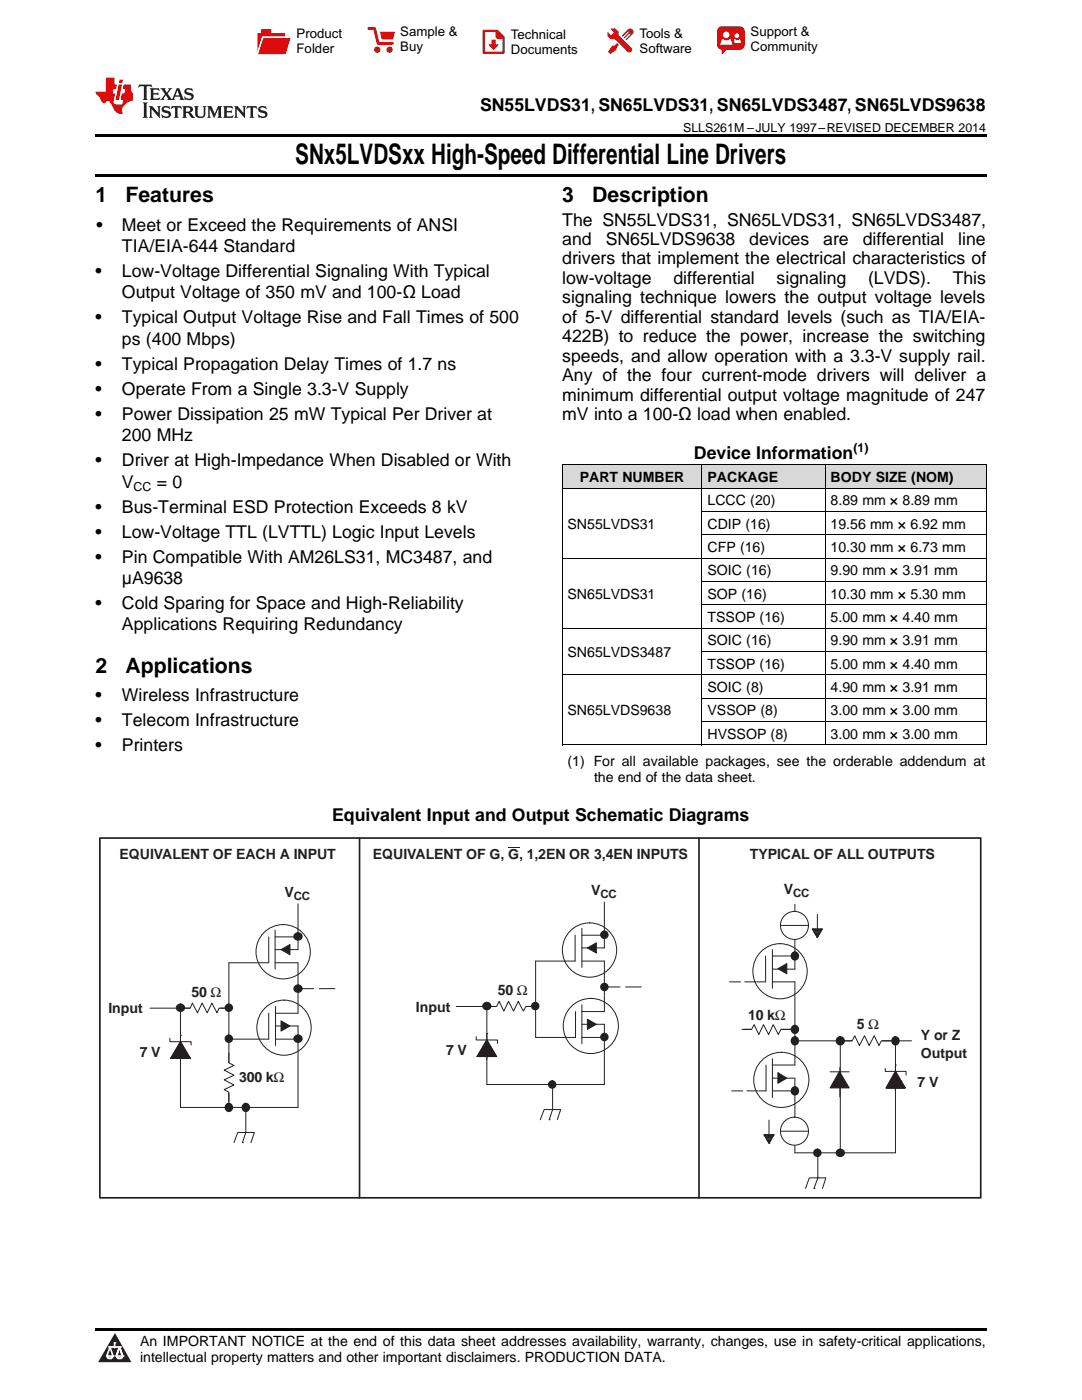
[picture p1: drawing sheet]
<svg xmlns="http://www.w3.org/2000/svg" width="216mm" height="279mm" viewBox="0 0 216 279" stroke-linecap="round" stroke-linejoin="round" font-family="sans-serif">
<g fill="#d8d8d8">
<path d="M112.2 92.8h27.9v4.7h-27.9z"/>
<path d="M140.1 92.8h24.6v4.7h-24.6z"/>
<path d="M164.7 92.8h32.1v4.7h-32.1z"/>
</g>
<path d="M22.9 266l3.3 5.9h-6.6z" fill="#231f20"/>
<path d="M21.3 270.6h1.2l-.3 .5h-.3a.53 .53 0 0 1-.6-.5z" fill-rule="evenodd" fill="#fff"/>
<path d="M21.3 270.6h1.2l-.3 .5h-.3a.53 .53 0 0 1-.6-.5z" fill="none" stroke="#231f20" stroke-width=".33"/>
<path d="M21.3 270.6l1.2 .1-.3 .4h-.5z" fill="none" stroke="#fff" stroke-width=".33"/>
<path d="M22.9 268.9h.1" fill="none" stroke="#fff" stroke-width=".33"/>
<path d="M22.9 268v.9z" fill="#fff"/>
<path d="M22.9 268v.9z" fill="none" stroke="#fff" stroke-width=".33"/>
<circle cx="22.9" cy="268" r=".16" fill="#fff"/>
<path d="M21.8 268.8h.1" fill="none" stroke="#fff" stroke-width=".33"/>
<path d="M21.8 268.8h2.2z" fill="#fff"/>
<path d="M21.8 268.8h2.2z" fill="none" stroke="#fff" stroke-width=".33"/>
<circle cx="24" cy="268.8" r=".16" fill="#fff"/>
<path d="M23.2 270.6h.1" fill="none" stroke="#fff" stroke-width=".33"/>
<path d="M23.8 268.8l-.6 1.8z" fill="#fff"/>
<path d="M23.8 268.8l-.6 1.8z" fill="none" stroke="#fff" stroke-width=".33"/>
<path d="M23.8 268.8l.7 1.8z" fill="#fff"/>
<path d="M23.8 268.8l.7 1.8z" fill="none" stroke="#fff" stroke-width=".33"/>
<path d="M24.4 270.6h.1" fill="none" stroke="#fff" stroke-width=".33"/>
<circle cx="21.3" cy="270.6" r=".16" fill="#fff"/>
<path d="M22 268.8l-.7 1.8z" fill="#fff"/>
<path d="M22 268.8l-.7 1.8z" fill="none" stroke="#fff" stroke-width=".33"/>
<path d="M22 268.8l.5 1.8z" fill="#fff"/>
<path d="M22 268.8l.5 1.8z" fill="none" stroke="#fff" stroke-width=".33"/>
<circle cx="22.5" cy="270.6" r=".16" fill="#fff"/>
<path d="M23.3 270.6h1.2a.63 .63 0 0 1-.6 .5 .63 .63 0 0 1-.6-.5z" fill-rule="evenodd" fill="#fff"/>
<path d="M23.3 270.6h1.2a.63 .63 0 0 1-.6 .5 .63 .63 0 0 1-.6-.5z" fill="none" stroke="#231f20" stroke-width=".33"/>
<path d="M23.3 270.6h1.2l-.4 .5h-.5z" fill="none" stroke="#fff" stroke-width=".33"/>
<path d="M23.2 270.6h.1" fill="none" stroke="#fff" stroke-width=".33"/>
<circle cx="24.5" cy="270.6" r=".16" fill="#fff"/>
<path d="M19 265.1h177.8v.5h-177.8z" fill="#000"/>
<g fill="none" stroke="#231f20" stroke-width=".2">
<path d="M53.6 187v5.1h-7.9M54.9 192.1h4.6M54.9 187h4.6M54.9 189.5h4.6M54.9 185.6v7.8"/>
<circle cx="56.5" cy="189.9" r="5.4"/>
</g>
<path d="M56.1 189.5l1.8-1v2z" fill="#231f20"/>
<path d="M56.1 189.5l1.8-1v2z" fill="none" stroke="#231f20" stroke-width=".2"/>
<circle cx="59.5" cy="186.9" r=".72" fill="#231f20"/>
<circle cx="59.5" cy="186.9" r=".72" fill="none" stroke="#231f20" stroke-width=".34"/>
<circle cx="59.5" cy="187" r=".17" fill="#231f20"/>
<g fill="none" stroke="#231f20" stroke-width=".2">
<path d="M53.6 202.2v5.2h-7.9M55 207.4h4.5M55 202.2h4.5M55 204.8h4.5M55 200.9v7.8"/>
<circle cx="56.7" cy="205.1" r="5.5"/>
</g>
<path d="M56.1 203.7l1.8 1.1-1.8 1z" fill="#231f20"/>
<path d="M56.1 203.7l1.8 1.1-1.8 1z" fill="none" stroke="#231f20" stroke-width=".2"/>
<circle cx="59.5" cy="207.3" r=".72" fill="#231f20"/>
<circle cx="59.5" cy="207.3" r=".72" fill="none" stroke="#231f20" stroke-width=".34"/>
<circle cx="59.5" cy="207.4" r=".17" fill="#231f20"/>
<path d="M45.7 192.1v28.9M59.5 180.4v9.1M59.5 192.1v10.1M59.5 204.8v16.2" fill="none" stroke="#231f20" stroke-width=".2"/>
<circle cx="45.7" cy="207.3" r=".68" fill="#231f20"/>
<circle cx="45.7" cy="207.3" r=".68" fill="none" stroke="#231f20" stroke-width=".34"/>
<circle cx="45.7" cy="207.4" r=".17" fill="#231f20"/>
<path d="M59.5 197.3h7.4" fill="none" stroke="#231f20" stroke-width=".2" stroke-dasharray="3.1 1.1"/>
<circle cx="59.5" cy="197.3" r=".72" fill="#231f20"/>
<circle cx="59.5" cy="197.3" r=".72" fill="none" stroke="#231f20" stroke-width=".34"/>
<circle cx="59.5" cy="197.3" r=".17" fill="#231f20"/>
<path d="M44.7 212.1h2v5.9h-2z" fill="#fff"/>
<path d="M45.7 210.2v1.9l1 .5-2 1 2 1-2 .9 2 1-2 1 1 .5v1.9M36 221h23.5" fill="none" stroke="#231f20" stroke-width=".2"/>
<circle cx="45.6" cy="221" r=".72" fill="#231f20"/>
<circle cx="45.6" cy="221" r=".72" fill="none" stroke="#231f20" stroke-width=".34"/>
<circle cx="45.7" cy="221" r=".17" fill="#231f20"/>
<path d="M29.9 201.2h15.8M36 201.2v19.8" fill="none" stroke="#231f20" stroke-width=".2"/>
<path d="M38 200.3h5.8v1.9h-5.8z" fill="#fff"/>
<path d="M36 201.2h2l.4-1 1 1.9 .9-1.9 1 1.9 1-1.9 1 1.9 .4-.9h2" fill="none" stroke="#231f20" stroke-width=".2"/>
<circle cx="45.7" cy="201.1" r=".68" fill="#231f20"/>
<circle cx="45.7" cy="201.1" r=".68" fill="none" stroke="#231f20" stroke-width=".34"/>
<circle cx="45.7" cy="201.2" r=".17" fill="#231f20"/>
<circle cx="36" cy="201.2" r=".72" fill="#231f20"/>
<circle cx="36" cy="201.2" r=".72" fill="none" stroke="#231f20" stroke-width=".34"/>
<circle cx="36" cy="201.2" r=".17" fill="#231f20"/>
<path d="M33.9 207.2v.7h4.2v.7M34.1 211.2h3.9l-2-3.3-1.9 3.3h3.9" fill="none" stroke="#231f20" stroke-width=".2"/>
<path d="M36 207.9l2 3.3h-3.9z" fill="#231f20"/>
<path d="M36 207.9l2 3.3h-3.9zM36 206.6h.1M36 206.6v5.2M46.7 228l.7-2h3.3l-.6 2M48.4 228h.1M49.1 226h.1M49.1 221v5l-.7 2" fill="none" stroke="#231f20" stroke-width=".2"/>
<circle cx="49" cy="221" r=".72" fill="#231f20"/>
<circle cx="49" cy="221" r=".72" fill="none" stroke="#231f20" stroke-width=".34"/>
<circle cx="49.1" cy="221" r=".17" fill="#231f20"/>
<g fill="none" stroke="#231f20" stroke-width=".2">
<path d="M152.8 190.8v5.2h-1.8M154.1 196h4.5M154.1 190.8h4.5M154.1 193.4h4.5M154.1 189.5v7.7"/>
<circle cx="155.7" cy="193.8" r="5.5"/>
</g>
<path d="M155.2 193.3l1.8-1v2z" fill="#231f20"/>
<path d="M155.2 193.3l1.8-1v2z" fill="none" stroke="#231f20" stroke-width=".2"/>
<circle cx="158.6" cy="190.7" r=".72" fill="#231f20"/>
<circle cx="158.6" cy="190.7" r=".72" fill="none" stroke="#231f20" stroke-width=".34"/>
<circle cx="158.6" cy="190.8" r=".17" fill="#231f20"/>
<g fill="none" stroke="#231f20" stroke-width=".2">
<path d="M152.9 212.5v5.2h-1.5M154.1 217.7h4.5M154.1 212.5h4.5M154.1 215.2h4.5M154.1 211.3v7.8"/>
<circle cx="155.9" cy="215.5" r="5.5"/>
</g>
<path d="M155.2 214.1l1.8 1.1-1.8 1z" fill="#231f20"/>
<path d="M155.2 214.1l1.8 1.1-1.8 1z" fill="none" stroke="#231f20" stroke-width=".2"/>
<circle cx="158.6" cy="217.7" r=".72" fill="#231f20"/>
<circle cx="158.6" cy="217.7" r=".72" fill="none" stroke="#231f20" stroke-width=".34"/>
<circle cx="158.6" cy="217.7" r=".17" fill="#231f20"/>
<path d="M158.6 180.5v12.9M158.6 196v16.5M158.6 215.2v14.9M158.6 207.7h23.3" fill="none" stroke="#231f20" stroke-width=".2"/>
<circle cx="158.6" cy="207.7" r=".72" fill="#231f20"/>
<circle cx="158.6" cy="207.7" r=".72" fill="none" stroke="#231f20" stroke-width=".34"/>
<circle cx="158.6" cy="207.7" r=".17" fill="#231f20"/>
<path d="M145.6 196h5.4M146 217.7h5.4" fill="none" stroke="#231f20" stroke-width=".2" stroke-dasharray="2.2 .8"/>
<path d="M170 206.8h5.9v1.9h-5.9z" fill="#fff"/>
<path d="M168.1 207.7h1.9l.5-1 1 2 1-2 .9 2 1-2 1 2 .5-1h1.9M178.7 208.5v21.6h-20.1" fill="none" stroke="#231f20" stroke-width=".2"/>
<circle cx="178.6" cy="207.7" r=".72" fill="#231f20"/>
<circle cx="178.6" cy="207.7" r=".72" fill="none" stroke="#231f20" stroke-width=".34"/>
<circle cx="178.7" cy="207.7" r=".17" fill="#231f20"/>
<path d="M160.7 237.2l.8-2.1h3.3l-.7 2.1M162.4 237.2h.1M163.2 235.1h.1M163.2 230.1v5l-.8 2.1" fill="none" stroke="#231f20" stroke-width=".2"/>
<circle cx="163.1" cy="230.1" r=".68" fill="#231f20"/>
<circle cx="163.1" cy="230.1" r=".68" fill="none" stroke="#231f20" stroke-width=".34"/>
<circle cx="163.2" cy="230.1" r=".17" fill="#231f20"/>
<path d="M167.5 213.8l1.9 3.3h-3.8z" fill="#231f20"/>
<path d="M165.6 213.9h3.8M167.5 213.8l1.9 3.3h-3.8zM167.6 213.1v5.8M176.6 213.2v.6h4.2v.8M176.8 217.1h3.8l-1.9-3.3-1.9 3.3h3.8" fill="none" stroke="#231f20" stroke-width=".2"/>
<path d="M178.7 213.8l1.9 3.3h-3.8z" fill="#231f20"/>
<g fill="none" stroke="#231f20" stroke-width=".2">
<path d="M101.4 169.2h2.2M114.8 186.6v5.2h-7.9M116.1 191.8h4.5M116.1 186.6h4.5M116.1 189.2h4.5M116.1 185.3v7.8M178.7 213.8l1.9 3.3h-3.8zM178.7 212.5h.1M178.7 212.5v5.2"/>
<circle cx="117.6" cy="189.6" r="5.4"/>
</g>
<path d="M19.9 167.2h175.8v71.8h-175.8zM71.7 167.2v71.8M139.5 167.2v71.8" fill="none" stroke="#231f20" stroke-width=".34"/>
<path d="M117.2 189.2l1.8-1v2z" fill="#231f20"/>
<path d="M117.2 189.2l1.8-1v2z" fill="none" stroke="#231f20" stroke-width=".2"/>
<circle cx="120.6" cy="186.6" r=".68" fill="#231f20"/>
<circle cx="120.6" cy="186.6" r=".68" fill="none" stroke="#231f20" stroke-width=".34"/>
<circle cx="120.6" cy="186.6" r=".17" fill="#231f20"/>
<g fill="none" stroke="#231f20" stroke-width=".2">
<path d="M114.8 201.9v5.1h-7.9M116.1 207h4.5M116.1 201.9h4.5M116.1 204.4h4.5M116.1 200.5v7.8"/>
<circle cx="117.9" cy="204.8" r="5.5"/>
</g>
<path d="M117.2 203.4l1.8 1-1.8 1z" fill="#231f20"/>
<path d="M117.2 203.4l1.8 1-1.8 1z" fill="none" stroke="#231f20" stroke-width=".2"/>
<circle cx="120.6" cy="207" r=".68" fill="#231f20"/>
<circle cx="120.6" cy="207" r=".68" fill="none" stroke="#231f20" stroke-width=".34"/>
<circle cx="120.6" cy="207" r=".17" fill="#231f20"/>
<path d="M106.9 191.8v15.2M120.6 180v9.2M120.6 191.8v10.1M120.6 204.4v12" fill="none" stroke="#231f20" stroke-width=".2"/>
<path d="M120.6 197h7.4" fill="none" stroke="#231f20" stroke-width=".2" stroke-dasharray="3.1 1.1"/>
<circle cx="120.6" cy="197" r=".68" fill="#231f20"/>
<circle cx="120.6" cy="197" r=".68" fill="none" stroke="#231f20" stroke-width=".34"/>
<circle cx="120.6" cy="197" r=".17" fill="#231f20"/>
<path d="M91 200.9h15.9M97.1 200.9v15.5h23.5" fill="none" stroke="#231f20" stroke-width=".2"/>
<path d="M99.1 199.9h5.8v2h-5.8z" fill="#fff"/>
<path d="M97.1 200.9h2l.5-1.1 .9 2 1-2 1 2 .9-2 1 2 .5-.9h2" fill="none" stroke="#231f20" stroke-width=".2"/>
<circle cx="106.8" cy="200.8" r=".68" fill="#231f20"/>
<circle cx="106.8" cy="200.8" r=".68" fill="none" stroke="#231f20" stroke-width=".34"/>
<circle cx="106.9" cy="200.9" r=".17" fill="#231f20"/>
<circle cx="97.2" cy="200.8" r=".72" fill="#231f20"/>
<circle cx="97.2" cy="200.8" r=".72" fill="none" stroke="#231f20" stroke-width=".34"/>
<circle cx="97.1" cy="200.9" r=".17" fill="#231f20"/>
<path d="M95 206.9v.7h4.3v.6M95.2 210.9h3.9l-2-3.3-1.9 3.3h3.9" fill="none" stroke="#231f20" stroke-width=".2"/>
<path d="M97.1 207.6l2 3.3h-3.9z" fill="#231f20"/>
<path d="M97.1 207.6l2 3.3h-3.9zM97.1 206.3h.1M97.1 206.3v5.1M110.3 216.4v5l-.7 2.1M107.8 223.5l.8-2.1h3.3l-.7 2.1M109.6 223.5h.1M110.3 221.4h.1" fill="none" stroke="#231f20" stroke-width=".2"/>
<circle cx="110.2" cy="216.4" r=".68" fill="#231f20"/>
<circle cx="110.2" cy="216.4" r=".68" fill="none" stroke="#231f20" stroke-width=".34"/>
<circle cx="110.3" cy="216.4" r=".17" fill="#231f20"/>
<g fill="none" stroke="#231f20" stroke-width=".2">
<path d="M152.4 226.4h2.1l-1.1 1.8zM152.4 226.5h2.1M152.5 226.6h1.9M152.6 226.8h1.7M152.7 226.9h1.5M152.8 227h1.3M152.9 227.1h1.1M152.9 227.3h1.1M152.9 227.4h1.1M153 227.5h.9M153.1 227.6h.7M153.2 227.8h.5"/>
<path d="M153.3 227.9h.3M153.4 228h.1M153.4 228.1h.1M153.4 223.6v3.3M158.6 225.8h.1"/>
</g>
<circle cx="158.5" cy="225.8" r="2.79" fill="#fff"/>
<g fill="none" stroke="#231f20" stroke-width=".2">
<path d="M158.6 184.8h.1M162.1 185.4h2l-1 1.7zM162.1 185.5h1.9M162.2 185.5h1.7M162.3 185.7h1.6M162.3 185.8h1.6M162.4 186h1.4M162.4 186h1.3M162.5 186.2h1.1M162.6 186.3h.9M162.7 186.5h.7M162.8 186.6h.6"/>
<path d="M162.8 186.7h.6M162.9 187h.3M162.9 186.8h.4M163 187.1h.1M163.1 182.5v3.4M167.7 207.7v22.4M155.7 225.8h5.6"/>
<circle cx="158.5" cy="225.8" r="2.79"/>
</g>
<circle cx="158.5" cy="184.7" r="2.79" fill="#fff"/>
<g fill="none" stroke="#231f20" stroke-width=".2">
<path d="M155.7 184.7h5.6"/>
<circle cx="158.5" cy="184.7" r="2.79"/>
</g>
<circle cx="167.7" cy="207.7" r=".76" fill="#231f20"/>
<circle cx="167.7" cy="207.7" r=".76" fill="none" stroke="#231f20" stroke-width=".34"/>
<circle cx="167.7" cy="207.7" r=".17" fill="#231f20"/>
<circle cx="167.7" cy="230.1" r=".72" fill="#231f20"/>
<circle cx="167.7" cy="230.1" r=".72" fill="none" stroke="#231f20" stroke-width=".34"/>
<circle cx="167.7" cy="230.1" r=".17" fill="#231f20"/>
<path d="M148.5 205.4h10.1" fill="none" stroke="#231f20" stroke-width=".2"/>
<path d="M150 204.5h5.8v2h-5.8z" fill="#fff"/>
<path d="M148 205.4h2l.5-.9 .9 2 .9-2 1.1 2 .9-2 1 2 .5-1.1h2" fill="none" stroke="#231f20" stroke-width=".2"/>
<circle cx="158.6" cy="205.4" r=".72" fill="#231f20"/>
<circle cx="158.6" cy="205.4" r=".72" fill="none" stroke="#231f20" stroke-width=".34"/>
<circle cx="158.6" cy="205.4" r=".17" fill="#231f20"/>
<g fill="none" stroke="#000" stroke-width=".2">
<path d="M112.2 97.4h84.6M112.2 92.8h84.6M112.2 92.8v55.9M140.1 92.8v55.9M164.6 92.8v55.9M196.8 92.8v55.9M112.2 111.4h84.6M140.1 116h56.7M140.1 106.7h56.7M140.1 102.1h56.7M112.2 134.7h84.6M112.2 125.4h84.6"/>
<path d="M140.1 139.3h56.7M140.1 130h56.7M140.1 120.7h56.7M112.2 148.6h84.6M140.1 144h56.7"/>
</g>
<path d="M19 34.8h177.8v.5h-177.8zM19 26.8h177.8v.6h-177.8z" fill="#000"/>
<path d="M27.7 16.9l-.1 .6 .6-.3h.5v.2v2.2l-.2 .4h1l-.2-.4v-2.2v-.2h.5l.6 .3-.2-.6zM29.9 17.6l.2 .4v1.6l-.2 .4h1.9l.1-.6a1.09 1.09 0 0 1-1.3 .1v-.6h.6l.4 .2v-.7l-.2 .2h-.8v-.6l.2-.1a1.01 1.01 0 0 1 1 .3l-.1-.6zM32 17.6l.9 1.2-1 1.2h.9l-.2-.3 .5-.7 .5 .7-.3 .3h1.7l-.2-.3 .1-.4h1l.1 .4-.2 .3h1l-.3-.4-.7-2h-.5l-1 2.2-.8-1.1 .9-1.1h-.9l.2 .2-.4 .7-.4-.7 .2-.2zM35.4 18l.4 1h-.8zM37 17.7a.66 .66 0 0 0-.2 .8 .66 .66 0 0 0 .6 .4l.7 .2 .1 .2a.8 .8 0 0 1-.7 .4 .8 .8 0 0 1-.7-.5l.1 .8 .2-.2a.94 .94 0 0 0 1.1 .1 .94 .94 0 0 0 .4-.9 1.48 1.48 0 0 0-1.3-.6v-.4a1.1 1.1 0 0 1 1.2 .2l-.2-.6-.2 .1-.5-.1zM28.5 20.4l.2 .4v2.3l-.2 .4h1l-.2-.4v-2.3l.2-.4zM29.7 21.2l.2 .4v1.5l-.2 .4h.8l-.3-.4 .1-1.3 1.6 1.8v-2l.2-.4h-.7l.2 .2v1.1l-1.2-1.3zM32.5 21.3a.66 .66 0 0 0-.2 .8 .66 .66 0 0 0 .6 .4l.6 .2 .2 .2a.8 .8 0 0 1-.8 .4 .8 .8 0 0 1-.7-.5l.2 .7 .2-.1a.94 .94 0 0 0 1 .1 .94 .94 0 0 0 .5-1 1.47 1.47 0 0 0-1.3-.6l-.1-.3a1.1 1.1 0 0 1 1.3 .2l-.2-.6-.2 .1-.5-.2zM34.3 21.2l-.2 .6a.64 .64 0 0 1 .8-.3v1.6l-.2 .4h1l-.3-.4 .1-1.6a.66 .66 0 0 1 .8 .3l-.2-.6zM36.3 21.2l.3 .4v1.5l-.3 .4h1l-.2-.2v-.7h.5l.1 .1a.8 .8 0 0 0 1.2 .7l-1-1a.62 .62 0 0 0 .6-.5 .62 .62 0 0 0-.6-.7zM37.1 21.5h.1a.48 .48 0 0 1 .6 0 .48 .48 0 0 1 .1 .6l-.2 .1-.6 .1zM38.7 21.2l.2 .2a2.29 2.29 0 0 0 .4 2 1.05 1.05 0 0 0 1.7-.7v-1.3l.2-.2h-.8l.2 .4v1.1a.61 .61 0 0 1-.6 .6 .61 .61 0 0 1-.6-.6v-1.1l.3-.4zM41.3 21.2l.3 .4v1.5l-.3 .4h.8l-.2-.4v-1.4l.8 1.9 .9-1.9v1.4l-.2 .4h.9l-.2-.4v-1.5l.2-.4h-.8l-.7 1.5-.6-1.5zM44.5 21.2l.2 .4v1.5l-.2 .4h1.9l.2-.6a1.1 1.1 0 0 1-1.4 .2v-.7h.6l.4 .2v-.6l-.2 .1-.8 .1v-.6l.2-.1a1.02 1.02 0 0 1 1.1 .2l-.2-.5zM46.7 21.2l.2 .4v1.5l-.2 .4h.8l-.3-.4 .1-1.3 1.6 1.8v-2l.2-.4h-.7l.2 .2v1.1l-1.2-1.3zM49.3 21.2l-.1 .6a.64 .64 0 0 1 .8-.3v1.6l-.3 .4h1l-.2-.4v-1.6a.66 .66 0 0 1 .8 .3l-.1-.6zM51.7 21.3a.66 .66 0 0 0-.2 .7 .66 .66 0 0 0 .7 .5l.6 .2 .1 .2a.8 .8 0 0 1-.7 .4 .8 .8 0 0 1-.7-.5l.1 .7 .2-.1a.94 .94 0 0 0 1.1 .1 .94 .94 0 0 0 .4-1 1.48 1.48 0 0 0-1.2-.6l-.1-.3a1.1 1.1 0 0 1 1.2 .2l-.2-.6-.1 .1-.6-.2z" fill="#231f20"/>
<path d="M21.1 15.5v2.8h-2v.4l.9 .9a.96 .96 0 0 0 1 1 .59 .59 0 0 1 .5-.4 .59 .59 0 0 1 .5 .3l.4 .8a1.61 1.61 0 0 0 2.1 1.3 1.63 1.63 0 0 1 1.1-2.2l.9-.3v-1.5a1.6 1.6 0 0 1-.4-1.7h-1.4l-.2 .9h.5l-.2 .8h-.5l-.2 1v.3h.5l-.2 .9h-.7a.74 .74 0 0 1-1-.6l.3-1.6h-.5l.2-.8h.5l.1-.9h-.4v-1.4zM23.7 16.9l-.7 3h.8l.6-3zM23.8 15.9l-.1 .7h.7l.2-.7z" fill="#ee1d23"/>
<g fill="#d60000">
<path d="M52.1 5.8h2v.8h2.8v4.2h-5.5v-4.2h.7z" fill-rule="evenodd"/>
<path d="M52.4 7.5h5.6l-1 3.3h-5.6z" fill-rule="evenodd"/>
</g>
<path d="M52.4 7.4h5.7l-.1 .1h-5.5l-1.1 3.3z" fill-rule="evenodd" fill="#fff"/>
<path d="M52.4 7.4h5.7l-.1 .1h-5.5l-1.1 3.3z" fill="none" stroke="#fff" stroke-width=".2"/>
<path d="M73.6 5.7h1.1l.7 2.9h2.9" fill="none" stroke="#d60000" stroke-width=".55"/>
<g fill="#d60000">
<path d="M75.8 6.3h3l-.4 1.6h-2.2z" fill-rule="evenodd"/>
<circle cx="75.3" cy="9.9" r=".62"/>
<circle cx="77.7" cy="9.9" r=".62"/>
</g>
<path d="M96.5 6.2h2.7l1.3 1.2v3.1h-4z" fill="none" stroke="#d60000" stroke-width=".44"/>
<g fill="#d60000">
<path d="M98.1 7.9h.8v1h.5l-.9 1.1-1-1v-.1h.6z" fill-rule="evenodd"/>
<path d="M98.9 6.2h.3l1.3 1.2v.4h-1.3l-.3-.4z" fill-rule="evenodd"/>
<path d="M121.9 5.7h.8l.7 .6 .1 .7 2.5 2.5-.8 .8-2.3-2.3-1.1-.2-.6-.6v-.8l.7 .6 .5-.4v-.2l-.5-.5z" fill-rule="evenodd"/>
<path d="M122.2 9.1h.4l.5-.5 .4 .4-.5 .5v.4l-1.2 .9-.5-.5z" fill-rule="evenodd"/>
<path d="M125.3 5.9a.67 .67 0 0 1 .9 0 .67 .67 0 0 1 0 .9z" fill-rule="evenodd"/>
<path d="M125.3 5.9l.9 .9-1.2 1.2h-.2v-.2l1-.9v-.2h-.2l-.9 1h-.2v-.2l.9-1 .1-.2h-.3l-.9 1h-.2v-.2z" fill-rule="evenodd"/>
<circle cx="125.6" cy="9.9" r=".54"/>
</g>
<path d="M123.3 6.3v.7" fill="none" stroke="#d60000" stroke-width=".2"/>
<g fill="#d60000">
<path d="M143.4 5.5l.6-.2h3.6a.95 .95 0 0 1 1 .9v2.8a.95 .95 0 0 1-1 .9h-3.6a.95 .95 0 0 1-.9-.9v-2.8z" fill-rule="evenodd"/>
<path d="M144 9.9h.9l-.7 .9h-.2z" fill-rule="evenodd"/>
</g>
<g fill="#fff">
<path d="M146.6 8.6h1.3z"/>
<path d="M144.1 7.8h.3l.1 .2h.8l.2-.2h.3l.4 1.1h-2.5z" fill-rule="evenodd"/>
<path d="M146.4 7.8h.3l.1 .2h.5l.2-.2h.2l.2 .8h-1.3z" fill-rule="evenodd"/>
<circle cx="144.9" cy="6.9" r=".65"/>
<circle cx="147" cy="7.1" r=".48"/>
</g>
<text font-size="5.6" x="58.9" y="32.8">SNx5LVDSxx High-Speed Differential Line Drivers</text>
<g font-size="4.2">
<text x="19" y="40.4">1</text>
<text x="25" y="40.4">Features</text>
<text x="112.2" y="40.4">3</text>
<text x="118.2" y="40.4">Description</text>
<text x="19" y="134.2">2</text>
<text x="25" y="134.2">Applications</text>
</g>
<g font-size="3.5">
<text x="95.8" y="22.2">SN55LVDS31, SN65LVDS31, SN65LVDS3487, SN65LVDS9638</text>
<text x="19.2" y="46.1">•</text>
<text x="24.3" y="46.1">Meet or Exceed the Requirements of ANSI</text>
<text x="112.2" y="45">The SN55LVDS31, SN65LVDS31, SN65LVDS3487,</text>
<text x="24.3" y="50.3">TIA/EIA-644 Standard</text>
<text x="112.2" y="48.9">and</text>
<text x="112.2" y="52.8">drivers that implement the electrical characteristics of</text>
<text x="120.9" y="48.9">SN65LVDS9638</text>
<text x="149.5" y="48.9">devices</text>
<text x="164.3" y="48.9">are</text>
<text x="172.1" y="48.9">differential</text>
<text x="191.2" y="48.9">line</text>
<text x="19" y="55.3">•</text>
<text x="24.3" y="55.3">Low-Voltage Differential Signaling With Typical</text>
<text x="24.3" y="59.5">Output Voltage of 350 mV and 100-Ω Load</text>
<text x="112.2" y="56.7">low-voltage</text>
<text x="134.4" y="56.7">differential</text>
<text x="155" y="56.7">signaling</text>
<text x="173.2" y="56.7">(LVDS).</text>
<text x="190.1" y="56.7">This</text>
<text x="19" y="64.6">•</text>
<text x="24.3" y="64.6">Typical Output Voltage Rise and Fall Times of 500</text>
<text x="112.2" y="60.5">signaling technique lowers the output voltage levels</text>
<text x="112.2" y="64.4">of 5-V differential standard levels (such as TIA/EIA-</text>
<text x="24.3" y="68.8">ps (400 Mbps)</text>
<text x="112.2" y="68.3">422B) to reduce the power, increase the switching</text>
<text x="19" y="73.8">•</text>
<text x="24.3" y="73.8">Typical Propagation Delay Times of 1.7 ns</text>
<text x="112.2" y="72.2">speeds, and allow operation with a 3.3-V supply rail.</text>
<text x="112.2" y="76.1">Any of the four current-mode drivers will deliver a</text>
<text x="19" y="78.8">•</text>
<text x="19" y="83.8">•</text>
<text x="24.3" y="78.8">Operate From a Single 3.3-V Supply</text>
<text x="24.3" y="83.8">Power Dissipation 25 mW Typical Per Driver at</text>
<text x="112.2" y="79.9">minimum differential output voltage magnitude of 247</text>
<text x="112.2" y="83.8">mV into a 100-Ω load when enabled.</text>
<text x="24.3" y="88.1">200 MHz</text>
<text x="19" y="93.1">•</text>
<text x="24.3" y="93.1">Driver at High-Impedance When Disabled or With</text>
<text x="138.5" y="91.5">Device Information</text>
<text x="24.3" y="97.3">V</text>
<text x="31.3" y="97.3">= 0</text>
<text x="19" y="102.3">•</text>
<text x="19" y="107.3">•</text>
<text x="24.3" y="102.3">Bus-Terminal ESD Protection Exceeds 8 kV</text>
<text x="24.3" y="107.3">Low-Voltage TTL (LVTTL) Logic Input Levels</text>
<text x="19" y="112.3">•</text>
<text x="24.3" y="112.3">Pin Compatible With AM26LS31, MC3487, and</text>
<text x="24.3" y="116.6">μA9638</text>
<text x="19" y="121.6">•</text>
<text x="24.3" y="121.6">Cold Sparing for Space and High-Reliability</text>
<text x="24.3" y="125.8">Applications Requiring Redundancy</text>
<text x="19" y="139.9">•</text>
<text x="24.3" y="139.9">Wireless Infrastructure</text>
<text x="19" y="145">•</text>
<text x="19" y="150">•</text>
<text x="24.3" y="145">Telecom Infrastructure</text>
<text x="24.3" y="150">Printers</text>
<text x="66.3" y="163.9">Equivalent Input and Output Schematic Diagrams</text>
</g>
<g font-size="2.8">
<text x="115.7" y="96.2">PART NUMBER</text>
<text x="141.2" y="96.2">PACKAGE</text>
<text x="141.2" y="100.9">LCCC (20)</text>
<text x="165.7" y="96.2">BODY SIZE (NOM)</text>
<text x="165.7" y="100.9">8.89 mm × 8.89 mm</text>
<text x="113.2" y="105.5">SN55LVDS31</text>
<text x="141.2" y="105.5">CDIP (16)</text>
<text x="165.7" y="105.5">19.56 mm × 6.92 mm</text>
<text x="141.2" y="110.2">CFP (16)</text>
<text x="165.7" y="110.2">10.30 mm × 6.73 mm</text>
<text x="113.2" y="119.5">SN65LVDS31</text>
<text x="141.2" y="114.8">SOIC (16)</text>
<text x="141.2" y="119.5">SOP (16)</text>
<text x="165.7" y="114.8">9.90 mm × 3.91 mm</text>
<text x="165.7" y="119.5">10.30 mm × 5.30 mm</text>
<text x="141.2" y="124.1">TSSOP (16)</text>
<text x="165.7" y="124.1">5.00 mm × 4.40 mm</text>
<text x="113.2" y="131.1">SN65LVDS3487</text>
<text x="141.2" y="128.8">SOIC (16)</text>
<text x="165.7" y="128.8">9.90 mm × 3.91 mm</text>
<text x="141.2" y="133.5">TSSOP (16)</text>
<text x="165.7" y="133.5">5.00 mm × 4.40 mm</text>
<text x="113.2" y="142.8">SN65LVDS9638</text>
<text x="141.2" y="138.1">SOIC (8)</text>
<text x="141.2" y="142.8">VSSOP (8)</text>
<text x="165.7" y="138.1">4.90 mm × 3.91 mm</text>
<text x="165.7" y="142.8">3.00 mm × 3.00 mm</text>
<text x="141.2" y="147.4">HVSSOP (8)</text>
<text x="165.7" y="147.4">3.00 mm × 3.00 mm</text>
<text x="113.2" y="152.9">(1) For all available packages, see the orderable addendum at</text>
<text x="118.5" y="156.1">the end of the data sheet.</text>
<text x="27.9" y="268.6">An IMPORTANT NOTICE at the end of this data sheet addresses availability, warranty, changes, use in safety-critical applications,</text>
<text x="27.9" y="271.8">intellectual property matters and other important disclaimers. PRODUCTION DATA.</text>
</g>
<g font-size="2.8" fill="#231f20">
<text x="23.8" y="171.5">EQUIVALENT OF EACH A INPUT</text>
<text x="74.4" y="171.5">EQUIVALENT OF G, G, 1,2EN OR 3,4EN INPUTS</text>
<text x="149.6" y="171.5">TYPICAL OF ALL OUTPUTS</text>
<text x="56.8" y="178.9">V</text>
<text x="118" y="178.6">V</text>
<text x="156.4" y="178.3">V</text>
<text x="21.6" y="202.2">Input</text>
<text x="38.2" y="199">50 Ω</text>
<text x="83" y="201.9">Input</text>
<text x="99.3" y="198.7">50 Ω</text>
<text x="149.3" y="203.5">10 kΩ</text>
<text x="171" y="205.4">5 Ω</text>
<text x="183.8" y="207.6">Y or Z</text>
<text x="27.9" y="210.9">7 V</text>
<text x="47.7" y="215.9">300 kΩ</text>
<text x="89" y="210.6">7 V</text>
<text x="183.8" y="211.2">Output</text>
<text x="183.1" y="216.9">7 V</text>
</g>
<g font-size="2.6">
<text x="59.2" y="7.6">Product</text>
<text x="59.2" y="10.6">Folder</text>
<text x="79.9" y="7.3">Sample &amp;</text>
<text x="79.9" y="10.2">Buy</text>
<text x="101.9" y="7.8">Technical</text>
<text x="101.9" y="10.8">Documents</text>
<text x="127.6" y="7.6">Tools &amp;</text>
<text x="127.6" y="10.6">Software</text>
<text x="149.8" y="7.2">Support &amp;</text>
<text x="149.8" y="10.2">Community</text>
</g>
<g font-size="2.5">
<text x="136.3" y="26.3">SLLS261M –JULY 1997–REVISED DECEMBER 2014</text>
<text x="170.3" y="90.1">(1)</text>
<text x="26.7" y="98">CC</text>
</g>
<g font-size="2.3" fill="#231f20">
<text x="58.6" y="179.5">CC</text>
<text x="119.8" y="179.2">CC</text>
<text x="158.3" y="178.9">CC</text>
</g>
</svg>
